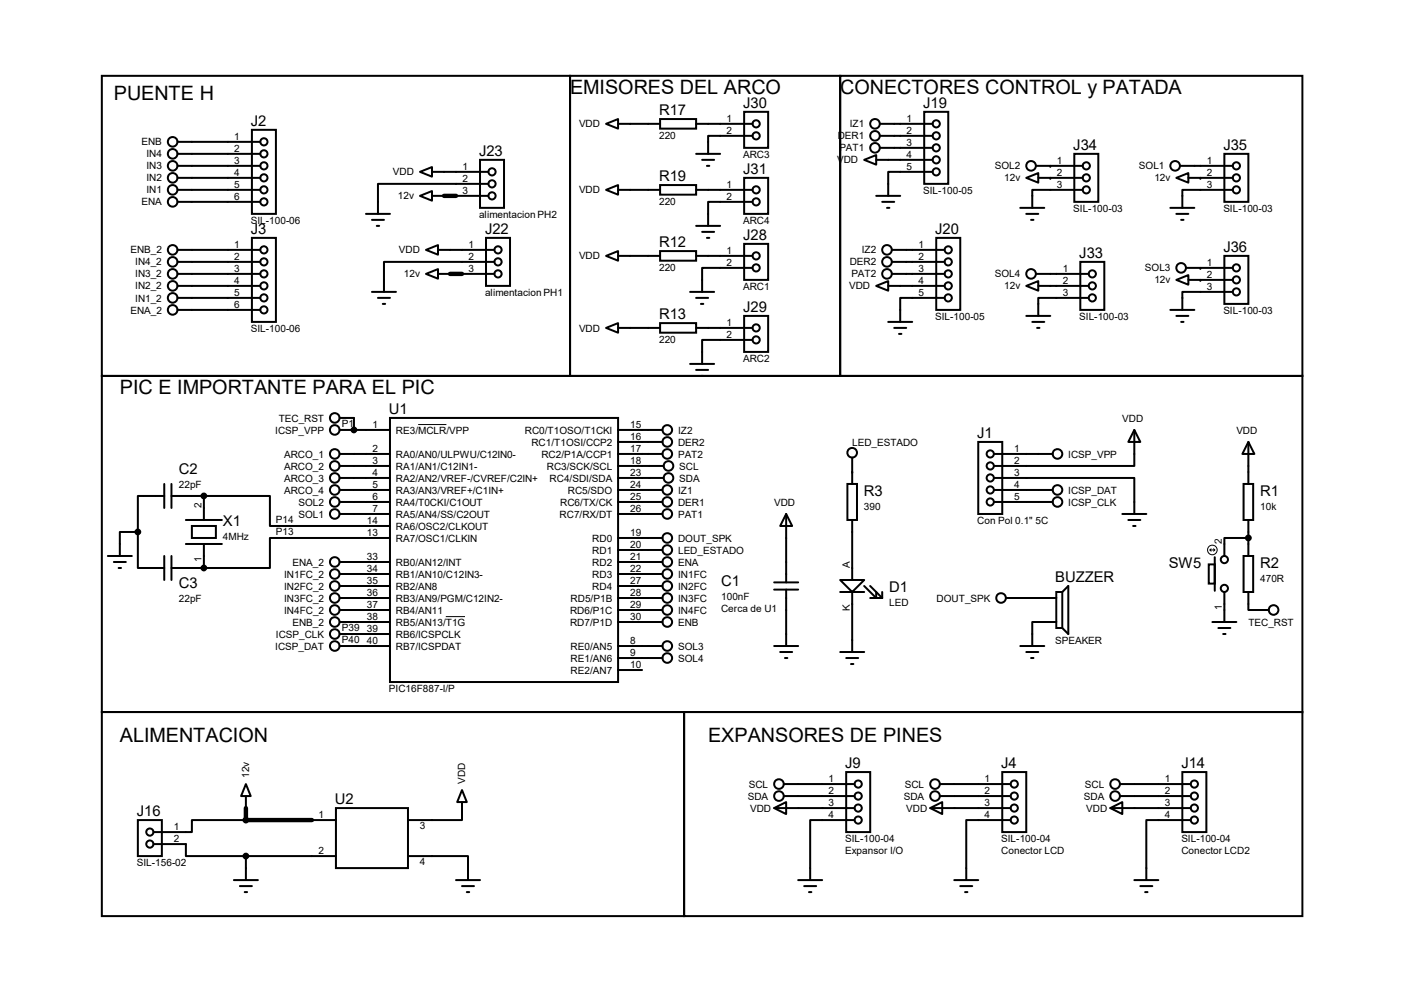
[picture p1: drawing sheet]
<svg xmlns="http://www.w3.org/2000/svg" width="297mm" height="210mm" viewBox="0 0 297 210" stroke-linecap="round" stroke-linejoin="round" font-family="sans-serif">
<g fill="none" stroke="#000" stroke-width=".42">
<path d="M21.5 16h99.1v63.5h-99.1zM120.6 16h57.2v63.5h-57.2zM177.8 16h97.7v63.5h-97.7zM37.5 30h17.6M37.5 32.6h17.6M37.5 35.1h17.6M37.5 37.6h17.6M53.3 27.5h5.1v17.8h-5.1zM88.9 36.4l2.5-1.1v2.1zM91.4 36.4h11.9M101.6 33.8h5v10.2h-5zM103.3 38.9h-23.3v6.4"/>
<path d="M128.2 26.2l2.6-1v2zM130.8 26.2h8.9M139.7 25.2h7.6v2h-7.6zM139.7 39.2h7.6v2h-7.6zM147.3 32.6h5.1M147.3 26.2h11.9M148.5 33.8h2.6M149.6 35.1h.5M157.4 23.7h5.1v7.6h-5.1zM157.4 37.6h5.1v7.7h-5.1zM159.2 28.7h-9.4v3.9M182.8 33.8l2.6-1v2z"/>
<path d="M185.4 33.8h11.9M186.1 26.2h11.2M186.1 28.7h11.2M186.1 31.3h11.2M195.5 23.7h5.1v15.2h-5.1zM197.3 36.4h-9.4v5M217.1 37.6l2.6-1v2.1zM219.2 35.1h9.9M219.7 37.6h9.4M227.3 32.6h5.1v10.1h-5.1zM248.9 37.6l2.5-1v2.1zM249.6 35.1h11.2"/>
<path d="M251.4 37.6h9.4M259 32.6h5.1v10.1h-5.1zM37.5 40.2h17.6M37.5 42.7h17.6M37.5 52.9h17.6M37.5 55.4h17.6M37.5 58h17.6M53.3 50.3h5.1v17.8h-5.1zM77.4 45.3h5.1M78.7 46.5h2.5M79.7 47.8h.5M88.9 41.4l2.5-1v2.1z"/>
<path d="M90.1 58l2.6-1.1v2.1zM90.1 52.9l2.6-1v2zM91.4 41.4h2.5M92.7 52.9h11.9M92.7 58h2.5M96.5 41.4h6.8M97.7 58h6.9M102.8 50.3h5.1v10.2h-5.1zM104.6 55.4h-23.4v6.4M128.2 40.2l2.6-1v2zM128.2 54.1l2.6-1v2.1zM130.8 40.2h8.9"/>
<path d="M130.8 54.1h8.9M139.7 53.1h7.6v2.1h-7.6zM147.3 40.2h11.9M147.3 54.1h11.9M147.3 47.8h5.1M148.5 49.1h2.6M149.6 50.3h.5M157.4 51.6h5.1v7.6h-5.1zM159.2 56.7h-10.7v5.1M159.2 42.7h-9.4v5.1M185.4 41.4h5.1M186.6 42.7h2.6"/>
<path d="M187.7 44h.5M188.7 52.9h11.2M188.7 55.4h11.2M188.7 58h11.2M198.1 50.3h5.1v15.3h-5.1zM215.9 44h5M217.1 45.3h2.6M218.1 46.5h.5M219.2 58h11.1M228.6 55.4h5v10.2h-5zM229.1 40.2h-10.7v3.8M247.6 44h5.1"/>
<path d="M248.9 59.2l2.5-1v2zM248.9 45.3h2.5M249.9 46.5h.5M250.9 56.7h9.9M251.4 59.2h9.4M259 54.1h5.1v10.2h-5.1zM260.8 40.2h-10.7v3.8M21.5 79.5h254v71.2h-254zM37.5 60.5h17.6M37.5 63h17.6M37.5 65.6h17.6M78.7 61.8h5.1"/>
<path d="M80 63h2.5M81 64.3h.5M128.2 69.4l2.6-1v2zM130.8 69.4h8.9M139.7 68.4h7.6v2h-7.6zM146 61.8h5.1M146 77h5.1M147.3 63h2.5M147.3 69.4h11.9M147.3 78.3h2.5M148.3 64.3h.5M148.3 79.5h.5"/>
<path d="M157.4 66.8h5.1v7.7h-5.1zM159.2 71.9h-10.7v5.1M185.4 60.5l2.5-1v2zM187.9 60.5h12M187.9 68.1h5.1M189.2 69.4h2.5M190.2 70.7h.5M199.9 63h-9.4v5.1M217.1 60.5l2.6-1v2zM217.1 66.8h5.1M218.4 68.1h2.5M219.4 69.4h.5"/>
<path d="M219.7 60.5h10.6M230.3 63h-10.6v3.8M247.6 65.6h5.1M248.9 66.8h2.5M249.9 68.1h.5M260.8 61.8h-10.7v3.8M71.8 96.1h10.7M71.8 88.4h3.1v2.6M71.8 91h10.7M71.8 98.6h10.7M82.5 88.4h48.3v55.9h-48.3zM130.8 96.1h9.4"/>
<path d="M130.8 91h9.4M130.8 98.6h9.6M130.8 93.5h9.4M180.3 96.8v5.6M207 93.5h5v15.3h-5zM210.3 96.1h12.4M240 91l1.3 2.5h-2.6zM240 91v7.6h-29.7M264.1 93.5l1.3 2.6h-2.6zM264.1 93.5v8.9M22.8 117.6h5.1M24.1 118.9h2.5"/>
<path d="M29.2 112.6v7.6h5.6M29.2 112.6h-3.8v5M34.8 104.9h-5.6v7.7M34.8 102.4v5.1M34.8 117.6v5.1M36.3 104.9h6.8M36.3 102.4v5.1M36.3 117.6v5.1M39.3 115.1h7.6M39.3 110h7.6M40.6 111.3h5.1v2.5h-5.1zM43.1 104.9h14v6.4h25.4"/>
<path d="M43.1 104.9v5.1M43.1 115.1v5.1M71.8 103.7h10.7M71.8 106.2h10.7M71.8 101.1h10.7M71.8 108.8h10.7M71.8 118.9h10.7M82.5 113.8h-25.4v6.4h-14M130.8 103.7h9.4M130.8 106.2h9.4M130.8 101.1h9.6M130.8 108.8h9.4"/>
<path d="M130.8 118.9h9.4M130.8 116.4h9.4M130.8 113.8h9.4M166.3 108.8l1.3 2.5h-2.5zM166.3 108.8v14.4M179.3 102.4h2v7.6h-2zM180.3 110v12.7M210.3 101.1h29.7v7.7M210.3 103.7h12.4M210.3 106.2h12.4M237.4 108.8h5.1M238.7 110h2.6"/>
<path d="M239.7 111.3h.5M255.7 119.4h1.3v4.1h-1.3zM257 117.9v7.1M263.1 102.4h2v7.6h-2zM263.1 117.6h2v7.7h-2zM264.1 113.8h-5.1v3.8M264.1 110v7.6M25.1 120.2h.5M36.3 120.2h6.8M71.8 126.5h10.7M71.8 121.5h10.7M71.8 124h10.7"/>
<path d="M71.8 129.1h10.7M71.8 131.6h10.7M71.8 136.7h10.7M71.8 134.2h10.7M130.8 126.5h9.4M130.8 121.5h9.4M130.8 124h9.4M130.8 129.1h9.4M130.8 131.6h9.4M130.8 136.7h9.4M130.8 139.2h9.4M163.8 136.7h5.1"/>
<path d="M163.8 123.2h5.1M163.8 124.8h5.1M165.1 138h2.5M166.1 139.2h.5M166.3 124.8v11.9M177.8 122.7h5l-2.5 2.6zM177.8 138h5M177.8 125.3h5M179 139.2h2.6M180.3 125.3v12.7M182.8 124l2.6 2.5v-1.2M184.1 126.5h2.5"/>
<path d="M184.1 124l2.5 2.5M186.6 125.3v1.2M212.8 126.5h10.7M215.9 136.7h5M217.1 138h2.6M218.1 139.2h.5M223.5 125.3h1.2v7.6h-1.2zM223.5 131.6h-5.1v5.1M224.7 125.3l1.3-1.3v10.2l-1.3-1.3M256.5 131.6h5.1M257.8 132.9h2.5M258.8 134.2h.5"/>
<path d="M259 125.3v6.3M264.1 125.3v3.8h4.3M21.5 150.7h123.2v43.1h-123.2zM130.8 141.8h5M144.7 150.7h130.8v43.1h-130.8zM180 140.5h.5M29.2 173.5h5v7.6h-5zM32.5 178.6h6.8v2.5h12.7M52 165.9l1 2.5h-2zM52 173.5h-11.4v2.6h-8.1M52 168.4v2.6M66 173.5h5.1"/>
<path d="M71.1 171h15.2v12.7h-15.2zM97.7 167.2l1.1 2.5h-2.1zM97.7 169.7v3.8h-11.4M163.8 171l2.5-1.3v2.6zM163.8 171h17M165.8 165.9h15M165.8 168.4h15M179 163.4h5.1v12.7h-5.1zM180.8 173.5h-9.4v12.7M196.8 171l2.5-1.3v2.6zM196.8 171h17M198.8 165.9h15"/>
<path d="M198.8 168.4h15M212 163.4h5.1v12.7h-5.1zM213.8 173.5h-9.4v12.7M234.9 171l2.5-1.3v2.6zM234.9 171h17M236.9 165.9h15M236.9 168.4h15M250.1 163.4h5.1v12.7h-5.1zM251.9 173.5h-9.4v12.7M49.5 186.2h5.1M50.8 187.5h2.5M51.8 188.8h.5"/>
<path d="M52 181.1h19.1M52 181.1v5.1M86.3 181.1h12.7v5.1M96.5 186.2h5.1M97.7 187.5h2.6M98.8 188.8h.5M168.9 186.2h5M170.1 187.5h2.6M171.2 188.8h.5M201.9 186.2h5.1M203.2 187.5h2.5M204.2 188.8h.5"/>
<path d="M240 186.2h5.1M241.3 187.5h2.5M242.3 188.8h.5"/>
<circle cx="36.5" cy="35.1" r="1.02"/>
<circle cx="36.5" cy="32.6" r="1.02"/>
<circle cx="36.5" cy="37.6" r="1.02"/>
<circle cx="36.5" cy="30" r="1.02"/>
<circle cx="55.8" cy="32.5" r=".76"/>
<circle cx="55.8" cy="35.1" r=".76"/>
<circle cx="55.8" cy="37.6" r=".76"/>
<circle cx="55.8" cy="30" r=".76"/>
<circle cx="104.1" cy="38.9" r=".76"/>
<circle cx="104.1" cy="36.4" r=".76"/>
<circle cx="160" cy="28.7" r=".76"/>
<circle cx="160" cy="26.2" r=".76"/>
<circle cx="185.1" cy="26.2" r="1.02"/>
<circle cx="185.1" cy="31.3" r="1.02"/>
<circle cx="185.1" cy="28.7" r="1.02"/>
<circle cx="198.1" cy="26.2" r=".76"/>
<circle cx="198.1" cy="36.4" r=".76"/>
<circle cx="198.1" cy="31.3" r=".76"/>
<circle cx="198.1" cy="33.8" r=".76"/>
<circle cx="198.1" cy="28.7" r=".76"/>
<circle cx="218.1" cy="35.1" r="1.02"/>
<circle cx="229.8" cy="37.6" r=".76"/>
<circle cx="229.8" cy="35.1" r=".76"/>
<circle cx="248.6" cy="35.1" r="1.02"/>
<circle cx="261.6" cy="37.6" r=".76"/>
<circle cx="261.6" cy="35.1" r=".76"/>
<circle cx="36.5" cy="55.4" r="1.02"/>
<circle cx="36.5" cy="42.7" r="1.02"/>
<circle cx="36.5" cy="40.2" r="1.02"/>
<circle cx="36.5" cy="52.9" r="1.02"/>
<circle cx="36.5" cy="58" r="1.02"/>
<circle cx="55.8" cy="40.2" r=".76"/>
<circle cx="55.8" cy="42.7" r=".76"/>
<circle cx="55.8" cy="55.4" r=".76"/>
<circle cx="55.8" cy="57.9" r=".76"/>
<circle cx="55.8" cy="52.9" r=".76"/>
<circle cx="104.1" cy="41.4" r=".76"/>
<circle cx="105.4" cy="55.4" r=".76"/>
<circle cx="105.4" cy="57.9" r=".76"/>
<circle cx="105.4" cy="52.9" r=".76"/>
<circle cx="160" cy="56.7" r=".76"/>
<circle cx="160" cy="54.1" r=".76"/>
<circle cx="160" cy="40.2" r=".76"/>
<circle cx="160" cy="42.7" r=".76"/>
<circle cx="187.7" cy="52.9" r="1.02"/>
<circle cx="187.7" cy="55.4" r="1.02"/>
<circle cx="187.7" cy="58" r="1.02"/>
<circle cx="200.6" cy="52.9" r=".76"/>
<circle cx="200.6" cy="55.4" r=".76"/>
<circle cx="200.6" cy="57.9" r=".76"/>
<circle cx="218.1" cy="58" r="1.02"/>
<circle cx="229.8" cy="40.2" r=".76"/>
<circle cx="231.1" cy="57.9" r=".76"/>
<circle cx="249.9" cy="56.7" r="1.02"/>
<circle cx="261.6" cy="59.2" r=".76"/>
<circle cx="261.6" cy="40.2" r=".76"/>
<circle cx="261.6" cy="56.7" r=".76"/>
<circle cx="36.5" cy="65.6" r="1.02"/>
<circle cx="36.5" cy="60.5" r="1.02"/>
<circle cx="36.5" cy="63" r="1.02"/>
<circle cx="55.8" cy="65.6" r=".76"/>
<circle cx="55.8" cy="60.5" r=".76"/>
<circle cx="55.8" cy="63" r=".76"/>
<circle cx="160" cy="71.9" r=".76"/>
<circle cx="160" cy="69.4" r=".76"/>
<circle cx="200.6" cy="60.5" r=".76"/>
<circle cx="200.6" cy="63" r=".76"/>
<circle cx="231.1" cy="60.5" r=".76"/>
<circle cx="231.1" cy="63" r=".76"/>
<circle cx="261.6" cy="61.8" r=".76"/>
<circle cx="70.8" cy="88.4" r="1.02"/>
<circle cx="70.8" cy="98.6" r="1.02"/>
<circle cx="70.8" cy="96.1" r="1.02"/>
<circle cx="70.8" cy="91" r="1.02"/>
<circle cx="74.9" cy="91" r=".51"/>
<circle cx="141.2" cy="91" r="1.02"/>
<circle cx="141.2" cy="93.5" r="1.02"/>
<circle cx="141.2" cy="96.1" r="1.02"/>
<circle cx="141.4" cy="98.6" r="1.02"/>
<circle cx="180.3" cy="95.8" r="1.02"/>
<circle cx="209.5" cy="98.6" r=".76"/>
<circle cx="209.5" cy="96" r=".76"/>
<circle cx="223.7" cy="96.1" r="1.02"/>
<circle cx="29.2" cy="112.6" r=".51"/>
<circle cx="43.1" cy="104.9" r=".51"/>
<circle cx="70.8" cy="108.8" r="1.02"/>
<circle cx="70.8" cy="106.2" r="1.02"/>
<circle cx="70.8" cy="101.1" r="1.02"/>
<circle cx="70.8" cy="103.7" r="1.02"/>
<circle cx="70.8" cy="118.9" r="1.02"/>
<circle cx="141.2" cy="108.8" r="1.02"/>
<circle cx="141.2" cy="113.8" r="1.02"/>
<circle cx="141.2" cy="118.9" r="1.02"/>
<circle cx="141.2" cy="103.7" r="1.02"/>
<circle cx="141.2" cy="116.4" r="1.02"/>
<circle cx="141.2" cy="106.2" r="1.02"/>
<circle cx="141.4" cy="101.1" r="1.02"/>
<circle cx="209.5" cy="101.1" r=".76"/>
<circle cx="209.5" cy="103.7" r=".76"/>
<circle cx="209.5" cy="106.2" r=".76"/>
<circle cx="223.7" cy="103.7" r="1.02"/>
<circle cx="223.7" cy="106.2" r="1.02"/>
<circle cx="259" cy="118.4" r=".76"/>
<circle cx="264.1" cy="113.8" r=".51"/>
<circle cx="43.1" cy="120.2" r=".51"/>
<circle cx="70.8" cy="126.5" r="1.02"/>
<circle cx="70.8" cy="136.7" r="1.02"/>
<circle cx="70.8" cy="131.6" r="1.02"/>
<circle cx="70.8" cy="129.1" r="1.02"/>
<circle cx="70.8" cy="134.2" r="1.02"/>
<circle cx="70.8" cy="124" r="1.02"/>
<circle cx="70.8" cy="121.5" r="1.02"/>
<circle cx="141.2" cy="121.5" r="1.02"/>
<circle cx="141.2" cy="139.2" r="1.02"/>
<circle cx="141.2" cy="126.5" r="1.02"/>
<circle cx="141.2" cy="124" r="1.02"/>
<circle cx="141.2" cy="129.1" r="1.02"/>
<circle cx="141.2" cy="136.7" r="1.02"/>
<circle cx="141.2" cy="131.6" r="1.02"/>
<circle cx="211.8" cy="126.5" r="1.02"/>
<circle cx="259" cy="124.5" r=".76"/>
<circle cx="269.4" cy="129.1" r="1.02"/>
<circle cx="31.7" cy="176.1" r=".76"/>
<circle cx="31.7" cy="178.6" r=".76"/>
<circle cx="52" cy="173.5" r=".51"/>
<circle cx="164.8" cy="165.9" r="1.02"/>
<circle cx="164.8" cy="168.4" r="1.02"/>
<circle cx="181.6" cy="168.4" r=".76"/>
<circle cx="181.6" cy="171" r=".76"/>
<circle cx="181.6" cy="165.9" r=".76"/>
<circle cx="181.6" cy="173.5" r=".76"/>
<circle cx="197.8" cy="165.9" r="1.02"/>
<circle cx="197.8" cy="168.4" r="1.02"/>
<circle cx="214.6" cy="171" r=".76"/>
<circle cx="214.6" cy="173.5" r=".76"/>
<circle cx="214.6" cy="168.4" r=".76"/>
<circle cx="214.6" cy="165.9" r=".76"/>
<circle cx="235.9" cy="165.9" r="1.02"/>
<circle cx="235.9" cy="168.4" r="1.02"/>
<circle cx="252.7" cy="171" r=".76"/>
<circle cx="252.7" cy="168.4" r=".76"/>
<circle cx="252.7" cy="173.5" r=".76"/>
<circle cx="252.7" cy="165.9" r=".76"/>
<circle cx="52" cy="181.1" r=".51"/>
</g>
<g fill="#000">
<circle cx="222.2" cy="37.6" r=".21"/>
<circle cx="222.2" cy="35.1" r=".21"/>
<circle cx="254" cy="37.6" r=".21"/>
<circle cx="254" cy="56.7" r=".21"/>
<circle cx="254" cy="59.2" r=".21"/>
<circle cx="74.9" cy="91" r=".51"/>
<circle cx="74.9" cy="91" r=".21"/>
<circle cx="180.3" cy="99.9" r=".21"/>
<circle cx="29.2" cy="112.6" r=".51"/>
<circle cx="43.1" cy="104.9" r=".51"/>
<circle cx="264.1" cy="113.8" r=".51"/>
<circle cx="43.1" cy="120.2" r=".51"/>
<circle cx="52" cy="173.5" r=".51"/>
<circle cx="52" cy="181.1" r=".51"/>
</g>
<path d="M93.9 41.4h2.6M95.2 58h2.5M52 171v2.5h14" fill="none" stroke="#000" stroke-width=".93"/>
<g fill="none" stroke="#000" stroke-width=".21">
<path d="M88.5 89.8h5.9M256 116.4h1M256 116.4l.2 .2M256.2 116.1l-.2 .3M256.7 116.1l.3 .3M257 116.4l-.3 .2M94.3 130.5h4.1"/>
<circle cx="256.5" cy="116.4" r="1.02"/>
</g>
<g font-size="4.2">
<text x="24.1" y="21.1">PUENTE H</text>
<text x="120.6" y="19.9">EMISORES DEL ARCO</text>
<text x="177.8" y="19.9">CONECTORES CONTROL y PATADA</text>
<text x="25.4" y="83.4">PIC E IMPORTANTE PARA EL PIC</text>
<text x="25.4" y="157">ALIMENTACION</text>
<text x="149.8" y="157">EXPANSORES DE PINES</text>
</g>
<g font-size="3.1">
<text x="157.2" y="22.8">J30</text>
<text x="195.3" y="22.8">J19</text>
<text x="53.1" y="26.6">J2</text>
<text x="139.4" y="24.3">R17</text>
<text x="101.3" y="32.9">J23</text>
<text x="227.1" y="31.7">J34</text>
<text x="258.8" y="31.7">J35</text>
<text x="139.4" y="38.3">R19</text>
<text x="157.2" y="36.7">J31</text>
<text x="53.1" y="49.4">J3</text>
<text x="102.6" y="49.4">J22</text>
<text x="139.4" y="52.2">R12</text>
<text x="157.2" y="50.7">J28</text>
<text x="197.9" y="49.4">J20</text>
<text x="258.8" y="53.3">J36</text>
<text x="228.3" y="54.5">J33</text>
<text x="157.2" y="66">J29</text>
<text x="139.4" y="67.5">R13</text>
<text x="82.3" y="87.5">U1</text>
<text x="206.8" y="92.6">J1</text>
<text x="37.8" y="100.2">C2</text>
<text x="182.8" y="105">R3</text>
<text x="266.6" y="105">R1</text>
<text x="47.2" y="111.4">X1</text>
<text x="37.8" y="124.4">C3</text>
<text x="152.6" y="124.1">C1</text>
<text x="188.1" y="125.3">D1</text>
<text x="223.3" y="123.1">BUZZER</text>
<text x="247.3" y="120.3">SW5</text>
<text x="266.6" y="120.3">R2</text>
<text x="178.8" y="162.5">J9</text>
<text x="211.8" y="162.5">J4</text>
<text x="249.9" y="162.5">J14</text>
<text x="29" y="172.6">J16</text>
<text x="70.9" y="170.1">U2</text>
</g>
<g font-size="2.1">
<text x="49.6" y="29.6">1</text>
<text x="122.5" y="27">VDD</text>
<text x="139.4" y="29.4">220</text>
<text x="153.7" y="25.8">1</text>
<text x="153.7" y="28.4">2</text>
<text x="177.2" y="29.5">DER1</text>
<text x="179.8" y="27">IZ1</text>
<text x="191.8" y="25.8">1</text>
<text x="191.8" y="28.4">2</text>
<text x="29.9" y="30.8">ENB</text>
<text x="31" y="33.3">IN4</text>
<text x="31" y="35.9">IN3</text>
<text x="49.6" y="32.2">2</text>
<text x="49.6" y="34.7">3</text>
<text x="97.8" y="36">1</text>
<text x="157.2" y="33.4">ARC3</text>
<text x="177.1" y="34.6">VDD</text>
<text x="177.6" y="32">PAT1</text>
<text x="191.8" y="30.9">3</text>
<text x="191.8" y="33.4">4</text>
<text x="191.8" y="36">5</text>
<text x="210.5" y="35.9">SOL2</text>
<text x="223.6" y="34.7">1</text>
<text x="241" y="35.9">SOL1</text>
<text x="255.3" y="34.7">1</text>
<text x="31" y="38.4">IN2</text>
<text x="31" y="40.9">IN1</text>
<text x="49.6" y="37.3">4</text>
<text x="49.6" y="39.8">5</text>
<text x="83.1" y="37.1">VDD</text>
<text x="97.8" y="38.5">2</text>
<text x="97.8" y="41.1">3</text>
<text x="122.5" y="40.9">VDD</text>
<text x="153.7" y="39.8">1</text>
<text x="195.3" y="41.1">SIL-100-05</text>
<text x="212.5" y="38.4">12v</text>
<text x="223.6" y="37.3">2</text>
<text x="223.6" y="39.8">3</text>
<text x="244.2" y="38.4">12v</text>
<text x="255.3" y="37.3">2</text>
<text x="255.3" y="39.8">3</text>
<text x="29.9" y="43.5">ENA</text>
<text x="49.6" y="42.3">6</text>
<text x="53.1" y="47.4">SIL-100-06</text>
<text x="84.2" y="42.2">12v</text>
<text x="101.3" y="46.1">alimentacion PH2</text>
<text x="139.4" y="43.3">220</text>
<text x="153.7" y="42.3">2</text>
<text x="157.2" y="47.4">ARC4</text>
<text x="227.1" y="44.9">SIL-100-03</text>
<text x="258.8" y="44.9">SIL-100-03</text>
<text x="27.6" y="53.6">ENB_2</text>
<text x="49.6" y="52.5">1</text>
<text x="84.4" y="53.6">VDD</text>
<text x="99.1" y="52.5">1</text>
<text x="153.7" y="53.8">1</text>
<text x="182.3" y="53.6">IZ2</text>
<text x="194.3" y="52.5">1</text>
<text x="28.6" y="56.2">IN4_2</text>
<text x="28.6" y="58.7">IN3_2</text>
<text x="49.6" y="55">2</text>
<text x="49.6" y="57.6">3</text>
<text x="85.5" y="58.7">12v</text>
<text x="99.1" y="55">2</text>
<text x="99.1" y="57.6">3</text>
<text x="122.5" y="54.9">VDD</text>
<text x="139.4" y="57.3">220</text>
<text x="153.7" y="56.3">2</text>
<text x="179.8" y="56.2">DER2</text>
<text x="180.1" y="58.7">PAT2</text>
<text x="194.3" y="55">2</text>
<text x="194.3" y="57.6">3</text>
<text x="210.5" y="58.7">SOL4</text>
<text x="224.8" y="57.6">1</text>
<text x="242.2" y="57.4">SOL3</text>
<text x="244.2" y="60">12v</text>
<text x="255.3" y="56.3">1</text>
<text x="255.3" y="58.8">2</text>
<text x="28.6" y="61.3">IN2_2</text>
<text x="28.6" y="63.8">IN1_2</text>
<text x="49.6" y="60.1">4</text>
<text x="49.6" y="62.7">5</text>
<text x="49.6" y="65.2">6</text>
<text x="102.6" y="62.7">alimentacion PH1</text>
<text x="157.2" y="61.4">ARC1</text>
<text x="179.7" y="61.3">VDD</text>
<text x="194.3" y="60.1">4</text>
<text x="194.3" y="62.7">5</text>
<text x="212.5" y="61.3">12v</text>
<text x="224.8" y="60.1">2</text>
<text x="224.8" y="62.7">3</text>
<text x="255.3" y="61.4">3</text>
<text x="27.6" y="66.3">ENA_2</text>
<text x="53.1" y="70.3">SIL-100-06</text>
<text x="122.5" y="70.1">VDD</text>
<text x="153.7" y="69">1</text>
<text x="153.7" y="71.5">2</text>
<text x="197.9" y="67.7">SIL-100-05</text>
<text x="228.3" y="67.7">SIL-100-03</text>
<text x="258.8" y="66.5">SIL-100-03</text>
<text x="139.4" y="72.6">220</text>
<text x="157.2" y="76.6">ARC2</text>
<text x="59" y="89.2">TEC_RST</text>
<text x="237.4" y="89.2">VDD</text>
<text x="58.2" y="91.7">ICSP_VPP</text>
<text x="72.3" y="90.4">P1</text>
<text x="78.8" y="95.7">2</text>
<text x="78.8" y="90.6">1</text>
<text x="83.8" y="91.7">RE3/MCLR/VPP</text>
<text x="111" y="91.7">RC0/T1OSO/T1CKI</text>
<text x="112.4" y="94.3">RC1/T1OSI/CCP2</text>
<text x="133.3" y="90.6">15</text>
<text x="133.3" y="95.7">17</text>
<text x="133.3" y="93.1">16</text>
<text x="143.5" y="91.7">IZ2</text>
<text x="143.5" y="94.3">DER2</text>
<text x="180.3" y="94.3">LED_ESTADO</text>
<text x="214.6" y="95.7">1</text>
<text x="261.6" y="91.7">VDD</text>
<text x="60.1" y="96.8">ARCO_1</text>
<text x="60.1" y="99.4">ARCO_2</text>
<text x="60.1" y="101.9">ARCO_3</text>
<text x="78.8" y="98.2">3</text>
<text x="78.8" y="100.8">4</text>
<text x="83.8" y="99.4">RA1/AN1/C12IN1-</text>
<text x="83.8" y="101.9">RA2/AN2/VREF-/CVREF/C2IN+</text>
<text x="83.8" y="96.8">RA0/AN0/ULPWU/C12IN0-</text>
<text x="114.6" y="96.8">RC2/P1A/CCP1</text>
<text x="115.7" y="99.4">RC3/SCK/SCL</text>
<text x="116.3" y="101.9">RC4/SDI/SDA</text>
<text x="133.3" y="100.8">23</text>
<text x="133.3" y="98.2">18</text>
<text x="143.5" y="96.8">PAT2</text>
<text x="143.7" y="101.9">SDA</text>
<text x="143.7" y="99.4">SCL</text>
<text x="214.6" y="98.2">2</text>
<text x="214.6" y="100.8">3</text>
<text x="226" y="96.8">ICSP_VPP</text>
<text x="37.8" y="103.3">22pF</text>
<text x="42.6" y="107.5" transform="rotate(-90 42.6 107.5)">2</text>
<text x="60.1" y="104.4">ARCO_4</text>
<text x="63.2" y="107">SOL2</text>
<text x="78.8" y="105.8">6</text>
<text x="78.8" y="103.3">5</text>
<text x="83.8" y="107">RA4/T0CKI/C1OUT</text>
<text x="83.8" y="104.4">RA3/AN3/VREF+/C1IN+</text>
<text x="118.5" y="107">RC6/TX/CK</text>
<text x="120.1" y="104.4">RC5/SDO</text>
<text x="133.3" y="105.8">25</text>
<text x="133.3" y="103.3">24</text>
<text x="143.5" y="104.4">IZ1</text>
<text x="143.5" y="107">DER1</text>
<text x="163.8" y="107">VDD</text>
<text x="182.8" y="108">390</text>
<text x="214.6" y="103.3">4</text>
<text x="214.6" y="105.8">5</text>
<text x="226" y="104.4">ICSP_DAT</text>
<text x="226" y="107">ICSP_CLK</text>
<text x="266.6" y="108">10k</text>
<text x="58.4" y="113.2">P13</text>
<text x="58.4" y="110.7">P14</text>
<text x="63.2" y="109.5">SOL1</text>
<text x="77.6" y="113.5">13</text>
<text x="77.6" y="110.9">14</text>
<text x="78.8" y="108.4">7</text>
<text x="83.8" y="109.5">RA5/AN4/SS/C2OUT</text>
<text x="83.8" y="112.1">RA6/OSC2/CLKOUT</text>
<text x="118.4" y="109.5">RC7/RX/DT</text>
<text x="133.3" y="108.4">26</text>
<text x="133.3" y="113.5">19</text>
<text x="143.5" y="109.5">PAT1</text>
<text x="206.8" y="110.9">Con Pol 0.1&quot; 5C</text>
<text x="42.6" y="118.8" transform="rotate(-90 42.6 118.8)">1</text>
<text x="47.2" y="114.3">4MHz</text>
<text x="61.9" y="119.7">ENA_2</text>
<text x="77.6" y="118.5">33</text>
<text x="83.8" y="119.7">RB0/AN12/INT</text>
<text x="83.8" y="114.6">RA7/OSC1/CLKIN</text>
<text x="125.3" y="119.7">RD2</text>
<text x="125.3" y="117.1">RD1</text>
<text x="125.3" y="114.6">RD0</text>
<text x="133.3" y="118.5">21</text>
<text x="133.3" y="116">20</text>
<text x="143.5" y="117.1">LED_ESTADO</text>
<text x="143.5" y="119.7">ENA</text>
<text x="143.5" y="114.6">DOUT_SPK</text>
<text x="258.5" y="115.1" transform="rotate(-90 258.5 115.1)">2</text>
<text x="60.1" y="122.2">IN1FC_2</text>
<text x="60.1" y="124.8">IN2FC_2</text>
<text x="77.6" y="121.1">34</text>
<text x="77.6" y="123.6">35</text>
<text x="83.8" y="122.2">RB1/AN10/C12IN3-</text>
<text x="83.8" y="124.8">RB2/AN8</text>
<text x="125.3" y="122.2">RD3</text>
<text x="125.3" y="124.8">RD4</text>
<text x="133.3" y="121.1">22</text>
<text x="133.3" y="123.6">27</text>
<text x="143.5" y="124.8">IN2FC</text>
<text x="143.5" y="122.2">IN1FC</text>
<text x="179.8" y="120.2" transform="rotate(-90 179.8 120.2)">A</text>
<text x="266.6" y="123.2">470R</text>
<text x="37.8" y="127.4">22pF</text>
<text x="60.1" y="127.3">IN3FC_2</text>
<text x="60.1" y="129.8">IN4FC_2</text>
<text x="77.6" y="131.2">38</text>
<text x="77.6" y="128.7">37</text>
<text x="77.6" y="126.2">36</text>
<text x="83.8" y="129.8">RB4/AN11</text>
<text x="83.8" y="127.3">RB3/AN9/PGM/C12IN2-</text>
<text x="120.6" y="129.8">RD6/P1C</text>
<text x="120.7" y="127.3">RD5/P1B</text>
<text x="133.3" y="126.2">28</text>
<text x="133.3" y="128.7">29</text>
<text x="133.3" y="131.2">30</text>
<text x="143.5" y="129.8">IN4FC</text>
<text x="143.5" y="127.3">IN3FC</text>
<text x="152.6" y="127">100nF</text>
<text x="152.6" y="129.5">Cerca de U1</text>
<text x="179.8" y="129.2" transform="rotate(-90 179.8 129.2)">K</text>
<text x="188.1" y="128.3">LED</text>
<text x="198.2" y="127.3">DOUT_SPK</text>
<text x="258.5" y="129" transform="rotate(-90 258.5 129)">1</text>
<text x="58.2" y="137.5">ICSP_DAT</text>
<text x="58.4" y="134.9">ICSP_CLK</text>
<text x="61.9" y="132.4">ENB_2</text>
<text x="72.3" y="136.1">P40</text>
<text x="72.3" y="133.6">P39</text>
<text x="77.6" y="136.3">40</text>
<text x="77.6" y="133.8">39</text>
<text x="83.8" y="137.5">RB7/ICSPDAT</text>
<text x="83.8" y="134.9">RB6/ICSPCLK</text>
<text x="83.8" y="132.4">RB5/AN13/T1G</text>
<text x="120.6" y="132.4">RD7/P1D</text>
<text x="120.7" y="137.5">RE0/AN5</text>
<text x="133.3" y="136.3">8</text>
<text x="143.5" y="132.4">ENB</text>
<text x="143.5" y="137.5">SOL3</text>
<text x="223.3" y="136.3">SPEAKER</text>
<text x="264.1" y="132.4">TEC_RST</text>
<text x="120.7" y="142.5">RE2/AN7</text>
<text x="120.7" y="140">RE1/AN6</text>
<text x="133.3" y="141.4">10</text>
<text x="133.3" y="138.9">9</text>
<text x="143.5" y="140">SOL4</text>
<text x="82.3" y="146.5">PIC16F887-I/P</text>
<text x="52.7" y="164.6" transform="rotate(-90 52.7 164.6)">12v</text>
<text x="98.4" y="165.9" transform="rotate(-90 98.4 165.9)">VDD</text>
<text x="158.4" y="166.7">SCL</text>
<text x="175.3" y="165.5">1</text>
<text x="191.4" y="166.7">SCL</text>
<text x="208.3" y="165.5">1</text>
<text x="229.5" y="166.7">SCL</text>
<text x="246.4" y="165.5">1</text>
<text x="67.3" y="173.1">1</text>
<text x="158.2" y="169.2">SDA</text>
<text x="158.7" y="171.7">VDD</text>
<text x="175.3" y="168.1">2</text>
<text x="175.3" y="170.6">3</text>
<text x="175.3" y="173.1">4</text>
<text x="191.2" y="169.2">SDA</text>
<text x="191.7" y="171.7">VDD</text>
<text x="208.3" y="168.1">2</text>
<text x="208.3" y="170.6">3</text>
<text x="208.3" y="173.1">4</text>
<text x="229.3" y="169.2">SDA</text>
<text x="229.8" y="171.7">VDD</text>
<text x="246.4" y="168.1">2</text>
<text x="246.4" y="170.6">3</text>
<text x="246.4" y="173.1">4</text>
<text x="36.8" y="175.7">1</text>
<text x="36.8" y="178.2">2</text>
<text x="88.9" y="175.5">3</text>
<text x="178.8" y="178.2">SIL-100-04</text>
<text x="211.8" y="178.2">SIL-100-04</text>
<text x="249.9" y="178.2">SIL-100-04</text>
<text x="29" y="183.3">SIL-156-02</text>
<text x="67.3" y="180.8">2</text>
<text x="88.9" y="183.1">4</text>
<text x="178.8" y="180.8">Expansor I/O</text>
<text x="211.8" y="180.8">Conector LCD</text>
<text x="249.9" y="180.8">Conector LCD2</text>
</g>
</svg>
